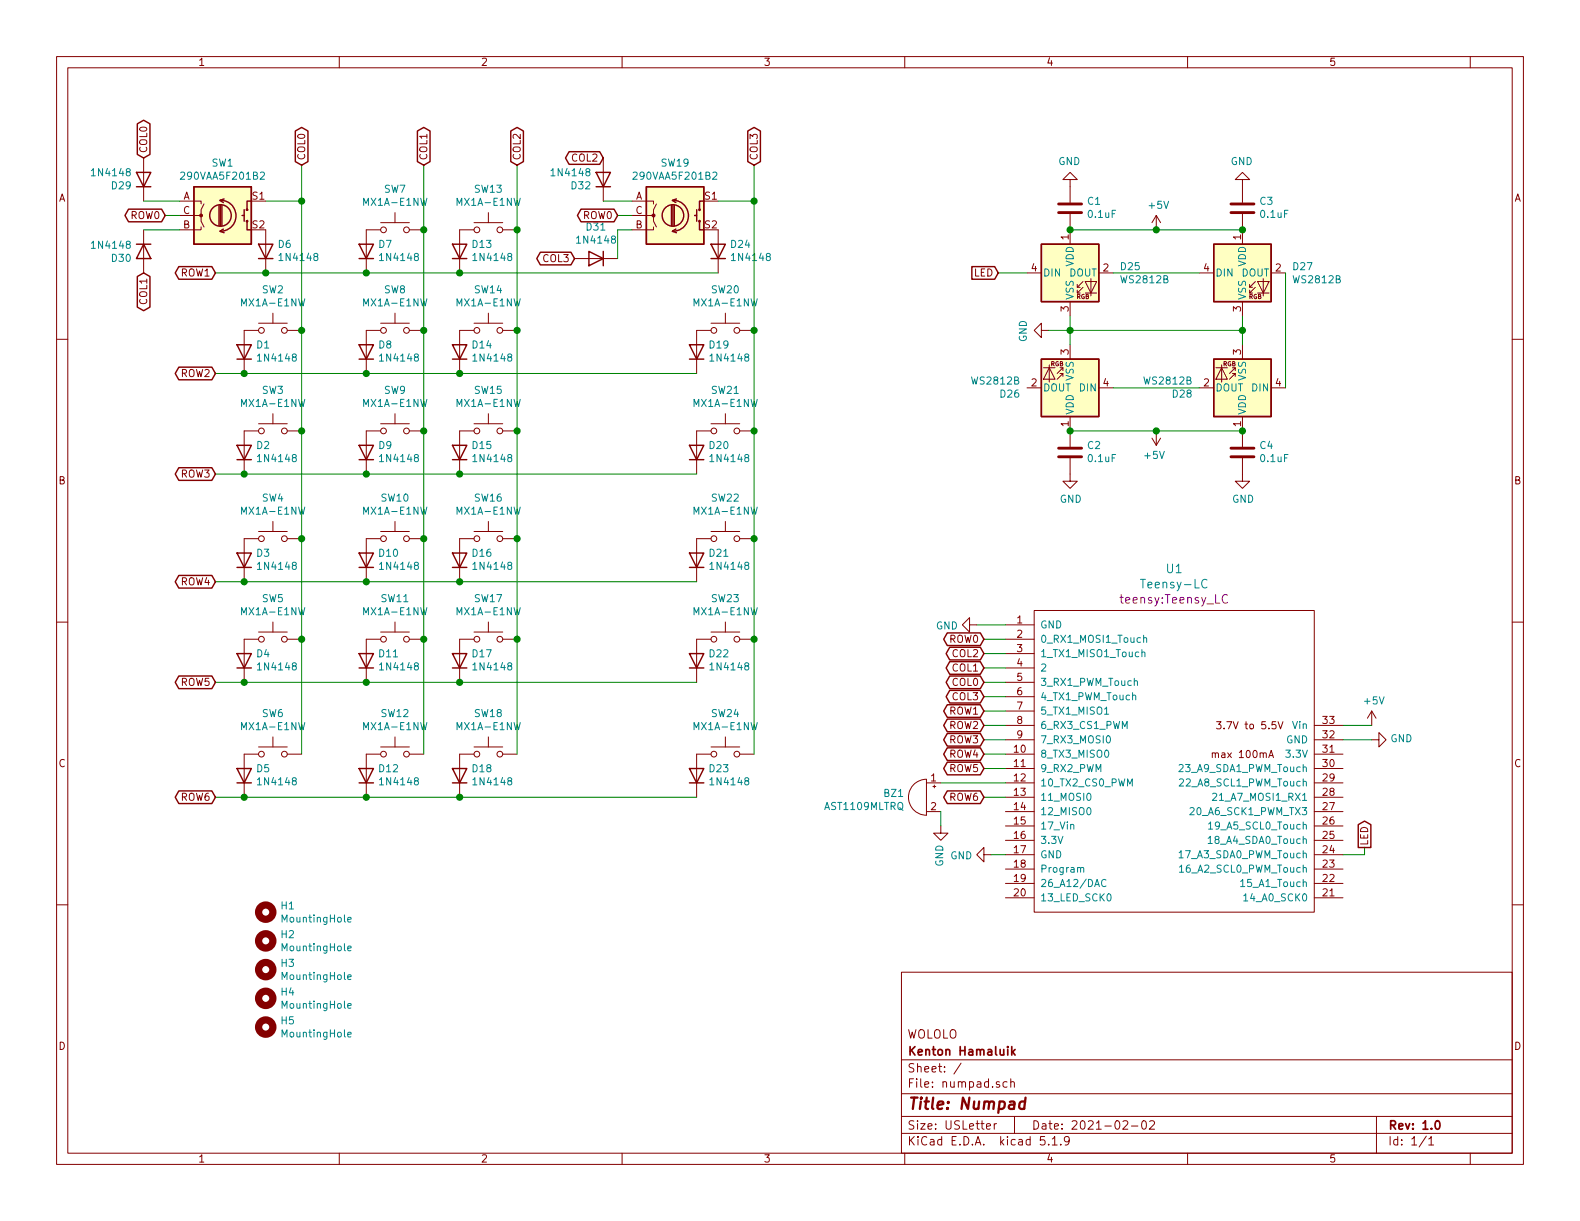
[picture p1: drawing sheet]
<svg xmlns="http://www.w3.org/2000/svg" width="279mm" height="216mm" viewBox="0 0 279 216" stroke-linecap="round" stroke-linejoin="round" font-family="sans-serif">
<g fill="none" stroke="#840000" stroke-width=".18">
<path d="M10 10h259.4v195.9h-259.4zM12 12h255.4v191.9h-255.4zM60 10v2M110 10v2M160 10v2M210 10v2M260 10v2M25.4 27.9v7.7M31.7 35.6h3.9v.5M31.7 38.1h3.9v1l.5 1M36.1 36.1l-.5 1v1h-.5M67.3 39.4h5.1"/>
<path d="M69.8 37.6v1.8M83.8 39.4h5.1M86.4 37.6v1.8M106.7 27.9v7.7M111.8 35.6h3.8v.5M111.8 38.1h3.8v1l.5 1M116.1 36.1l-.5 1v1h-.5M189.2 31.8h1.3l-1.3-1.3-1.2 1.3h1.2v4M189.2 37.8v5.4M204.5 38.1v2.5M204.5 38.1l-.8 1.3M204.5 38.1l.7 1.3"/>
<path d="M219.7 31.8h1.3l-1.3-1.3-1.3 1.3h1.3v4M219.7 37.8v5.4M10 60h2M25.4 40.6v7.7M35.6 40.1v.5h-3.9M45.7 57.2h5.1M45.7 58.4h-2.5v7.6M47 40.6v7.7M48.3 55.4v1.8M50.8 58.4h2.5M67.3 40.6h-2.5v7.7M67.3 58.4h-2.5v7.6"/>
<path d="M67.3 57.2h5.1M69.8 55.4v1.8M72.4 40.6h2.5M72.4 58.4h2.5M83.8 40.6h-2.5v7.7M83.8 57.2h5.1M83.8 58.4h-2.5v7.6M86.4 55.4v1.8M88.9 40.6h2.5M88.9 58.4h2.5M101.6 45.7h7.6M115.6 40.1v.5h-3.8"/>
<path d="M125.7 58.4h-2.5v7.6M125.7 57.2h5.1M127 40.6v7.7M128.3 55.4v1.8M130.8 58.4h2.5M181.6 48.3h2.5M184.1 58.4v-1.2l-1.2 1.2 1.2 1.3v-1.3h1.3M189.2 53.3v2.6M190.5 50.8h.5M191.5 50.8l-1 1v-.5M191.5 49.8l-1 1v-.5M191.9 49.8h2l-1 2z"/>
<path d="M191.9 51.8h2M192.9 49.3v3M194.3 48.3h2.5M212.1 48.3h2.5M219.7 53.3v2.6M221 50.8h.5M222 50.8l-1 1v-.5M222 49.8l-1 1v-.5M222.4 49.8h2l-1 2zM222.4 51.8h2M223.4 49.3v3M224.8 48.3h2.5"/>
<path d="M267.4 60h2M45.7 74.9h5.1M45.7 76.2h-2.5v7.6M48.3 73.2v1.7M50.8 76.2h2.5M67.3 74.9h5.1M67.3 76.2h-2.5v7.6M69.8 73.2v1.7M72.4 76.2h2.5M83.8 74.9h5.1M83.8 76.2h-2.5v7.6M86.4 73.2v1.7"/>
<path d="M88.9 76.2h2.5M125.7 74.9h5.1M125.7 76.2h-2.5v7.6M128.3 73.2v1.7M130.8 76.2h2.5M181.6 68.6h2.5M184.5 65h2.1M185.5 64.5v3.1M185.5 65l1.1 2.1h-2.1zM187.5 66h.5M188 65.5v-.5l-1.1 1M188 66.5v-.5l-1.1 1.1"/>
<path d="M189.2 61v2.5M189.2 73.7v5.3M194.3 68.6h2.5M203.7 77.5l.8 1.2M204.5 76.2v2.5M205.2 77.5l-.7 1.2M212.1 68.6h2.5M215 65h2M216 64.5v3.1M216 65l1 2.1h-2zM217.9 66h.5M218.4 65.5v-.5l-1 1"/>
<path d="M218.4 66.5v-.5l-1 1.1M219.7 61v2.5M219.7 73.7v5.3M224.8 68.6h2.5M45.7 94h5.1M45.7 95.3h-2.5v7.6M48.3 92.2v1.8M50.8 95.3h2.5M67.3 95.3h-2.5v7.6M67.3 94h5.1M69.8 92.2v1.8M72.4 95.3h2.5"/>
<path d="M83.8 94h5.1M83.8 95.3h-2.5v7.6M86.4 92.2v1.8M88.9 95.3h2.5M125.7 95.3h-2.5v7.6M125.7 94h5.1M128.3 92.2v1.8M130.8 95.3h2.5M189.2 81v4.1h1.3l-1.3 1.3-1.2-1.3h1.2M219.7 81v4.1h1.3l-1.3 1.3-1.3-1.3h1.3M10 110h2M45.7 111.8h5.1"/>
<path d="M45.7 113h-2.5v7.7M48.3 110v1.8M50.8 113h2.5M67.3 113h-2.5v7.7M67.3 111.8h5.1M69.8 110v1.8M72.4 113h2.5M83.8 111.8h5.1M83.8 113h-2.5v7.7M86.4 110v1.8M88.9 113h2.5M125.7 113h-2.5v7.7"/>
<path d="M125.7 111.8h5.1M128.3 110v1.8M130.8 113h2.5M171.4 110.5v-1.3l-1.2 1.3 1.2 1.3v-1.3h1.3M177.8 113h5.1M177.8 110.5h5.1M177.8 115.6h5.1M177.8 118.1h5.1M182.9 108h49.5v53.3h-49.5zM267.4 110h2M45.7 132.1h5.1M45.7 133.4h-2.5v7.6"/>
<path d="M48.3 130.3v1.8M50.8 133.4h2.5M67.3 133.4h-2.5v7.6M67.3 132.1h5.1M69.8 130.3v1.8M72.4 133.4h2.5M83.8 132.1h5.1M83.8 133.4h-2.5v7.6M86.4 130.3v1.8M88.9 133.4h2.5M125.7 133.4h-2.5v7.6M125.7 132.1h5.1"/>
<path d="M128.3 130.3v1.8M130.8 133.4h2.5M161.6 138.7a3.3 3.3 0 0 1 2.2-.9v6.3a3.2 3.2 0 0 1-2.9-1.9 3.2 3.2 0 0 1 .7-3.5zM163.8 138.4h2.6M165 139.1h.5M165.2 138.8v.5M177.8 133.4h5.1M177.8 135.9h5.1M177.8 138.4h5.1M177.8 130.8h5.1M177.8 128.3h5.1M177.8 120.7h5.1"/>
<path d="M177.8 123.2h5.1M177.8 125.7h5.1M215.1 127.6h.8l-.4 .5 .3 .1 .1 .5-.2 .2-.6-.1M224.4 134l.4-1.3 .4 1.3M224.5 133.6h.6M226 127.6l.4 1.3 .5-1.3M232.4 133.4h5.1M232.4 135.9h5.1M232.4 138.4h5.1M232.4 130.8h5.1M232.4 128.3h5.1M242.6 130.8h1.2v-1.3l1.3 1.3-1.3 1.3v-1.3"/>
<path d="M242.6 125.7l-.8 1.3M242.6 125.7v2.6M242.6 125.7l.7 1.3M10 160h2M163.8 143.5h2.6M166.4 146.1v1.2h-1.3l1.3 1.3 1.2-1.3h-1.2M174 151.1v-1.2l-1.3 1.2 1.3 1.3v-1.3h1.3M177.8 141h5.1M177.8 143.5h5.1M177.8 146.1h5.1M177.8 148.6h5.1M177.8 151.1h5.1"/>
<path d="M177.8 153.7h5.1M177.8 156.2h5.1M177.8 158.8h5.1M232.4 141h5.1M232.4 143.5h5.1M232.4 146.1h5.1M232.4 148.6h5.1M232.4 151.1h5.1M232.4 153.7h5.1M232.4 156.2h5.1M232.4 158.8h5.1M267.4 160h2"/>
<path d="M159.4 171.9h108v32h-108zM159.4 197.4h108M159.4 193.4h108M159.4 187.4h108M170 188l-1.3 1.9M174.4 199.2l.8-.2-.1-.2-.4-.1-.3 .2 .1 .7h.6M175.8 198.7v1M176.2 198.7l-.3 .1-.1 .2M178.1 191.3h-.4l-.3 .2v.6l.3 .2 .4-.1M178.7 191.4l.2-.1h.4l.1 1M178.7 190.8v1.5M179.4 197.4v3"/>
<path d="M198.6 198.3l.2-.1h.4l.2 .4-.9 1.1h.9M200.1 199.1h1.1M202 198.3l.4-.1a.94 .94 0 0 1 0 1.5 .82 .82 0 0 1-.4-1.4zM203.3 198.3l.2-.1h.4l.2 .1 .1 .3-1 1.1h1M243.4 197.4v6.5M60 203.9v2M110 203.9v2M159.4 200.4h108M160 203.9v2M184.7 201h-.7l-.1 .7 .2-.2 .6 .1 .1 .2-.1 .5-.2 .2-.6-.2M185.4 202.3v.2M186.1 201.4l.4-.4v1.5"/>
<path d="M186.1 202.5h.8M187.6 202.3v.2M189.1 201.6l-.1 .2a.48 .48 0 0 1-.7 0v-.7a.48 .48 0 0 1 .7-.1v.1a1.19 1.19 0 0 1-.2 1.3l-.4 .1M210 203.9v2M252.2 200.9l-1.2 1.9M252.7 201.4l.4-.4v1.5M252.7 202.5h.8M260 203.9v2"/>
<circle cx="46.2" cy="58.4" r=".51"/>
<circle cx="50.3" cy="58.4" r=".51"/>
<circle cx="67.8" cy="40.6" r=".51"/>
<circle cx="67.8" cy="58.4" r=".51"/>
<circle cx="71.9" cy="40.6" r=".51"/>
<circle cx="71.9" cy="58.4" r=".51"/>
<circle cx="84.3" cy="40.6" r=".51"/>
<circle cx="84.3" cy="58.4" r=".51"/>
<circle cx="88.4" cy="58.4" r=".51"/>
<circle cx="88.4" cy="40.6" r=".51"/>
<circle cx="126.2" cy="58.4" r=".51"/>
<circle cx="130.3" cy="58.4" r=".51"/>
<circle cx="46.2" cy="76.2" r=".51"/>
<circle cx="50.3" cy="76.2" r=".51"/>
<circle cx="67.8" cy="76.2" r=".51"/>
<circle cx="71.9" cy="76.2" r=".51"/>
<circle cx="84.3" cy="76.2" r=".51"/>
<circle cx="88.4" cy="76.2" r=".51"/>
<circle cx="126.2" cy="76.2" r=".51"/>
<circle cx="130.3" cy="76.2" r=".51"/>
<circle cx="46.2" cy="95.3" r=".51"/>
<circle cx="50.3" cy="95.3" r=".51"/>
<circle cx="67.8" cy="95.3" r=".51"/>
<circle cx="71.9" cy="95.3" r=".51"/>
<circle cx="84.3" cy="95.3" r=".51"/>
<circle cx="88.4" cy="95.3" r=".51"/>
<circle cx="126.2" cy="95.3" r=".51"/>
<circle cx="130.3" cy="95.3" r=".51"/>
<circle cx="46.2" cy="113" r=".51"/>
<circle cx="50.3" cy="113" r=".51"/>
<circle cx="67.8" cy="113" r=".51"/>
<circle cx="71.9" cy="113" r=".51"/>
<circle cx="84.3" cy="113" r=".51"/>
<circle cx="88.4" cy="113" r=".51"/>
<circle cx="126.2" cy="113" r=".51"/>
<circle cx="130.3" cy="113" r=".51"/>
<circle cx="46.2" cy="133.4" r=".51"/>
<circle cx="50.3" cy="133.4" r=".51"/>
<circle cx="67.8" cy="133.4" r=".51"/>
<circle cx="71.9" cy="133.4" r=".51"/>
<circle cx="84.3" cy="133.4" r=".51"/>
<circle cx="88.4" cy="133.4" r=".51"/>
<circle cx="126.2" cy="133.4" r=".51"/>
<circle cx="130.3" cy="133.4" r=".51"/>
</g>
<path d="M178.2 185.1v.1M178.2 185.6v1M178.9 185.1v1.5M179.1 186l.4 .6M179.5 185.6l-.6 .5M253.9 198.3l.2-.1a.81 .81 0 0 1 .6 .6 .81 .81 0 0 1-.3 .8l-.1 .1a.79 .79 0 0 1-.4-1.4z" fill="none" stroke="#840000" stroke-width=".3"/>
<path d="M181.3 194.8a.67 .67 0 0 0-1 .3l-.1 .6 .2 .3 .1 .1 .6-.1M181.4 194.1l-.3 2" fill="none" stroke="#840000" stroke-width=".41"/>
<g fill="none" stroke="#840000" stroke-width=".25">
<path d="M22.7 37h5.9l.6 1.1-.6 1.1h-5.9l-.6-1.1zM24.1 30.5h2.6l-1.3 2.5zM24.1 33h2.6M24.3 21.9l1.1-.6 1.1 .6v5.4l-1.1 .6-1.1-.6zM34.3 33h10.1v10.2h-10.1zM38.7 36.3v3.6M39 35.4a2.74 2.74 0 0 1 2.7 2.8 2.74 2.74 0 0 1-2.7 2.7M39 36.3v3.6M39.2 36.3v3.6M39.6 35.2l-.7 .2 .6 .4M42.8 38.1h.4M43.2 37.1v2"/>
<path d="M43.7 39.1v1.5h.7M44.4 35.6h-.7v1.5M52.2 23.2l1.1-.7 1.2 .7v5.4l-1.2 .6-1.1-.6zM73.8 23.2l1.1-.7 1.1 .7v5.4l-1.1 .6-1.1-.6zM90.3 23.2l1.1-.7 1.2 .7v5.4l-1.2 .6-1.1-.6zM100.6 26.8h5.4l.7 1.1-.7 1.2h-5.4l-.6-1.2zM102.7 37h5.9l.6 1.1-.6 1.1h-5.9l-.6-1.1zM105.4 30.5h2.5l-1.2 2.5zM105.4 33h2.5M114.3 33h10.2v10.2h-10.2zM118.7 36.3v3.6M119 35.4a2.74 2.74 0 0 1 2.7 2.8 2.74 2.74 0 0 1-2.7 2.7"/>
<path d="M119 36.3v3.6M119.3 36.3v3.6M119.6 35.2l-.7 .2 .6 .4M122.8 38.1h.4M123.2 37.1v2M123.7 39.1v1.5h.8M124.5 35.6h-.8v1.5M132.2 23.2l1.1-.7 1.2 .7v5.4l-1.2 .6-1.1-.6zM24.1 43.2h2.6M24.3 48.9l1.1-.6 1.1 .6v5.4l-1.1 .6-1.1-.6zM25.4 43.2l1.3 2.5h-2.6zM31.6 47.1h5.9l.6 1.2-.6 1.1h-5.9l-.6-1.1z"/>
<path d="M39.5 40.5l-.6 .4 .7 .2M45.7 43.2h2.6l-1.3 2.5zM45.7 45.7h2.6M63.5 43.2h2.5l-1.2 2.5zM63.5 45.7h2.5M80 43.2h2.5l-1.2 2.5zM80 45.7h2.5M95.6 44.6h5.4l.6 1.1-.6 1.1h-5.4l-.7-1.1zM104.1 44.5l2.6 1.2-2.6 1.3zM106.7 44.5v2.5M119.5 40.5l-.6 .4 .7 .2M125.7 43.2h2.6l-1.3 2.5z"/>
<path d="M125.7 45.7h2.6M171.9 47.1h4l.6 1.2-.6 1.1h-4zM184.1 43.2h10.2v10.1h-10.2zM214.6 43.2h10.2v10.1h-10.2zM31.6 64.9h5.9l.6 1.1-.6 1.2h-5.9l-.6-1.2zM41.9 61h2.5l-1.2 2.5zM41.9 78.7h2.5l-1.2 2.6zM41.9 63.5h2.5M63.5 78.7h2.5l-1.2 2.6zM63.5 61h2.5l-1.2 2.5zM63.5 63.5h2.5M80 78.7h2.5l-1.2 2.6z"/>
<path d="M80 61h2.5l-1.2 2.5zM80 63.5h2.5M121.9 78.7h2.6l-1.3 2.6zM121.9 61h2.6l-1.3 2.5zM121.9 63.5h2.6M184.1 63.5h10.2v10.2h-10.2zM214.6 63.5h10.2v10.2h-10.2zM31.6 82.7h5.9l.6 1.1-.6 1.1h-5.9l-.6-1.1zM41.9 97.8h2.5l-1.2 2.5zM41.9 81.3h2.5M63.5 97.8h2.5l-1.2 2.5zM63.5 81.3h2.5"/>
<path d="M80 97.8h2.5l-1.2 2.5zM80 81.3h2.5M121.9 97.8h2.6l-1.3 2.5zM121.9 81.3h2.6M31.6 119.5h5.9l.6 1.2-.6 1.1h-5.9l-.6-1.1zM31.6 101.8h5.9l.6 1.1-.6 1.1h-5.9l-.6-1.1zM41.9 115.6h2.5l-1.2 2.5zM41.9 100.3h2.5M41.9 118.1h2.5M63.5 115.6h2.5l-1.2 2.5zM63.5 100.3h2.5M63.5 118.1h2.5"/>
<path d="M80 115.6h2.5l-1.2 2.5zM80 100.3h2.5M80 118.1h2.5M121.9 115.6h2.6l-1.3 2.5zM121.9 100.3h2.6M121.9 118.1h2.6M167.5 111.9h5.9l.6 1.1-.6 1.1h-5.9l-.6-1.1zM167.9 114.5h5.5l.6 1.1-.6 1.1h-5.5l-.6-1.1zM167.9 117h5.5l.6 1.1-.6 1.1h-5.5l-.6-1.1zM167.9 119.5h5.5l.6 1.2-.6 1.1h-5.5l-.6-1.1zM31.6 139.9h5.9l.6 1.1-.6 1.1h-5.9l-.6-1.1zM41.9 135.9h2.5l-1.2 2.5z"/>
<path d="M41.9 138.4h2.5M63.5 135.9h2.5l-1.2 2.5zM63.5 138.4h2.5M80 135.9h2.5l-1.2 2.5zM80 138.4h2.5M121.9 135.9h2.6l-1.3 2.5zM121.9 138.4h2.6M167.5 139.9h5.9l.6 1.1-.6 1.1h-5.9l-.6-1.1zM167.5 124.6h5.9l.6 1.1-.6 1.1h-5.9l-.6-1.1zM167.5 127.2h5.9l.6 1.1-.6 1.1h-5.9l-.6-1.1zM167.5 129.7h5.9l.6 1.1-.6 1.1h-5.9l-.6-1.1zM167.5 132.2h5.9l.6 1.2-.6 1.1h-5.9l-.6-1.1z"/>
<path d="M167.5 134.8h5.9l.6 1.1-.6 1.1h-5.9l-.6-1.1zM167.9 122.1h5.5l.6 1.1-.6 1.1h-5.5l-.6-1.1zM240.2 145.8l1.1-.6 1.1 .6v4.1h-2.2z"/>
<circle cx="39" cy="38.1" r="1.9"/>
<circle cx="43.7" cy="37.1" r=".13"/>
<circle cx="43.7" cy="39.1" r=".13"/>
<circle cx="119" cy="38.1" r="1.9"/>
<circle cx="123.7" cy="39.1" r=".13"/>
<circle cx="123.7" cy="37.1" r=".13"/>
</g>
<g fill="none" stroke="#008484" stroke-width=".18">
<path d="M46.1 30.6l.4-.2 .3 .4-.1 .2-.7 .7h.8M126.1 30.6l.4-.2 .3 .4-.1 .2-.7 .7h.8M201.9 115.4l.2-.1h.3l.1 .8M202.2 112.9l.2-.1h.3l.1 .8M202.2 112.3v1.3M213.4 102.6a.62 .62 0 0 0-.7 0 .62 .62 0 0 0-.2 .7 .56 .56 0 0 0 .3 .6 .56 .56 0 0 0 .6-.1M195.3 126.3h.8M195.8 130.2l.1-.1a.67 .67 0 0 1 .5 .6 .67 .67 0 0 1-.5 .7l-.2-.3-.1-.2zM200.3 123l.2-.1 .3 .1v.7M200.6 120.5l.2-.1h.3v.8M208.6 137.8l.4-.1 .3 .4-.8 .9h.8M191.1 153.6l.2-.2h.3v.8"/>
<path d="M192.3 140.4l.2-.1a.67 .67 0 0 1 .4 .6 .67 .67 0 0 1-.4 .6l-.3-.5zM192.3 142.9l.2-.1a.67 .67 0 0 1 .4 .6 .67 .67 0 0 1-.4 .7l-.3-.5zM195.6 155.6a.51 .51 0 0 0-.7 0 .51 .51 0 0 0-.1 .6 .46 .46 0 0 0 .2 .5 .46 .46 0 0 0 .6-.1M195.9 158.2l.2-.2a.69 .69 0 0 1 .4 .7 .69 .69 0 0 1-.4 .6l-.3-.2v-.3zM208.6 153.3l.3-.3v1.2M208.6 154.2h.7M213.6 148.2l.4-.3v1.2M213.6 149.1h.8M213.7 145.7l.4-.4v1.3M213.7 146.6h.7M214.4 140.4l.5-.1 .3 .3-.8 .9h.8M219.4 155.9l.4-.4v1.3"/>
<path d="M219.4 156.8h.7M219.9 158.4l.4-.4v1.3M219.9 159.3h.7M61.5 177.9l.6-.2v-.2l-.4-.1-.2 .2 .1 .6h.5M61.5 172.8l.6-.1v-.3h-.4l-.2 .1 .1 .7h.5M61.5 167.7l.6-.1v-.3h-.4l-.2 .2 .1 .6h.5M61.5 162.6l.6-.1v-.2l-.4-.1-.2 .2 .1 .6h.5M61.5 182.9l.6-.1v-.2l-.4-.1-.2 .2 .1 .6h.5"/>
</g>
<path d="M217.1 105.3a.62 .62 0 0 0-.8 0 .62 .62 0 0 0-.2 .7 .56 .56 0 0 0 .3 .6 .56 .56 0 0 0 .7-.1" fill="none" stroke="#840084" stroke-width=".18"/>
<g fill="#ffffc2" stroke="#ffffc2" stroke-width=".18">
<path d="M114.3 33h10.2v10.2h-10.2z"/>
<path d="M184.1 43.2h10.2v10.1h-10.2z"/>
<path d="M34.3 33h10.1v10.2h-10.1z"/>
<path d="M214.6 43.2h10.2v10.1h-10.2z"/>
<path d="M214.6 63.5h10.2v10.2h-10.2z"/>
<path d="M184.1 63.5h10.2v10.2h-10.2z"/>
</g>
<g fill="#840000" stroke="#840000" stroke-width=".18">
<circle cx="115.6" cy="38.1" r=".25"/>
<circle cx="35.6" cy="38.1" r=".25"/>
</g>
<g fill="none" stroke="#840000" stroke-width="1.3">
<circle cx="47" cy="176.5" r="1.27"/>
<circle cx="47" cy="171.4" r="1.27"/>
<circle cx="47" cy="161.3" r="1.27"/>
<circle cx="47" cy="166.4" r="1.27"/>
<circle cx="47" cy="181.6" r="1.27"/>
</g>
<path d="M187.2 36.1h4.1M187.2 37.6h4.1M217.7 36.1h4M217.7 37.6h4M187.2 79.2h4.1M217.7 79.2h4M187.2 80.8h4.1M217.7 80.8h4" fill="none" stroke="#840000" stroke-width=".51"/>
<g fill="none" stroke="#008400" stroke-width=".18">
<path d="M25.4 35.6h6.3M29.2 38.1h2.5M47 35.6h6.3M53.3 29.2v104.2M74.9 29.2v104.2M91.4 29.2v104.2M106.7 35.6h5.1M109.2 38.1h2.6M127 35.6h6.3M133.3 29.2v104.2M25.4 40.6h6.3M38.1 48.3h88.9"/>
<path d="M111.8 40.6h-2.6v5.1M176.5 48.3h5.1M185.4 58.4h34.3M189.2 40.6h30.5M189.2 55.9v5.1M196.8 48.3h15.3M219.7 55.9v5.1M227.3 48.3v20.3M38.1 66h85.1M189.2 76.2h30.5M196.8 68.6h15.3M38.1 83.8h85.1"/>
<path d="M38.1 102.9h85.1M172.7 110.5h5.1M174 118.1h3.8M174 115.6h3.8M174 113h3.8M38.1 120.7h85.1M166.4 138.4h11.4M174 133.4h3.8M174 120.7h3.8M174 135.9h3.8M174 130.8h3.8M174 128.3h3.8"/>
<path d="M174 125.7h3.8M174 123.2h3.8M237.5 130.8h5.1M237.5 128.3h5.1M38.1 141h85.1M166.4 143.5v2.6M174 141h3.8M175.3 151.1h2.5M241.3 149.9v1.2h-3.8"/>
</g>
<g fill="#008400" stroke="#008400" stroke-width=".25">
<circle cx="189.2" cy="58.4" r=".51"/>
<circle cx="204.5" cy="76.2" r=".51"/>
<circle cx="53.3" cy="35.6" r=".51"/>
<circle cx="81.3" cy="102.9" r=".51"/>
<circle cx="189.2" cy="40.6" r=".51"/>
<circle cx="189.2" cy="76.2" r=".51"/>
<circle cx="219.7" cy="76.2" r=".51"/>
<circle cx="219.7" cy="40.6" r=".51"/>
<circle cx="204.5" cy="40.6" r=".51"/>
<circle cx="53.3" cy="95.3" r=".51"/>
<circle cx="219.7" cy="58.4" r=".51"/>
<circle cx="81.3" cy="141" r=".51"/>
<circle cx="81.3" cy="120.7" r=".51"/>
<circle cx="43.2" cy="66" r=".51"/>
<circle cx="133.4" cy="95.3" r=".51"/>
<circle cx="133.4" cy="113" r=".51"/>
<circle cx="53.3" cy="58.4" r=".51"/>
<circle cx="91.4" cy="58.4" r=".51"/>
<circle cx="133.4" cy="58.4" r=".51"/>
<circle cx="74.9" cy="58.4" r=".51"/>
<circle cx="133.4" cy="35.6" r=".51"/>
<circle cx="64.8" cy="66" r=".51"/>
<circle cx="43.2" cy="83.8" r=".51"/>
<circle cx="47" cy="48.3" r=".51"/>
<circle cx="43.2" cy="141" r=".51"/>
<circle cx="64.8" cy="141" r=".51"/>
<circle cx="64.8" cy="102.9" r=".51"/>
<circle cx="43.2" cy="102.9" r=".51"/>
<circle cx="43.2" cy="120.7" r=".51"/>
<circle cx="64.8" cy="120.7" r=".51"/>
<circle cx="81.3" cy="83.8" r=".51"/>
<circle cx="64.8" cy="83.8" r=".51"/>
<circle cx="91.4" cy="113" r=".51"/>
<circle cx="91.4" cy="40.6" r=".51"/>
<circle cx="74.9" cy="76.2" r=".51"/>
<circle cx="64.8" cy="48.3" r=".51"/>
<circle cx="133.4" cy="76.2" r=".51"/>
<circle cx="74.9" cy="113" r=".51"/>
<circle cx="91.4" cy="76.2" r=".51"/>
<circle cx="74.9" cy="95.3" r=".51"/>
<circle cx="53.3" cy="76.2" r=".51"/>
<circle cx="74.9" cy="40.6" r=".51"/>
<circle cx="91.4" cy="95.3" r=".51"/>
<circle cx="53.3" cy="113" r=".51"/>
<circle cx="81.3" cy="48.3" r=".51"/>
<circle cx="81.3" cy="66" r=".51"/>
</g>
<text font-size="2.8" fill="#840000" x="160.4" y="196.2">Title: Numpad</text>
<text font-size="2.1" fill="#008484" x="206.3" y="101.3">U1</text>
<g font-size="2.1" fill="#840084">
<text x="198.3" y="106.7">teensy:Teensy_LC</text>
<text x="202.2" y="104">Teensy-LC</text>
</g>
<g font-size="2.1" fill="#840000">
<text x="160.4" y="183.6">WOLOLO</text>
<text x="160.4" y="189.6">Sheet: /</text>
<text x="160.4" y="186.6">Kenton Hamaluik</text>
<text x="160.4" y="192.3">File: numpad.sch</text>
<text x="160.4" y="202.5">KiCad E.D.A. kicad 5.1.9</text>
<text x="160.4" y="199.7">Size: USLetter</text>
<text x="182.4" y="199.7">Date: 2021-02-02</text>
<text x="245.4" y="199.7">Rev: 1.0</text>
<text x="245.4" y="202.5">Id: 1/1</text>
</g>
<g font-size="1.8" fill="#840000">
<text x="35" y="11.6">1</text>
<text x="85" y="11.6">2</text>
<text x="135" y="11.6">3</text>
<text x="185" y="11.6">4</text>
<text x="235" y="11.6">5</text>
<text x="26" y="27.2" transform="rotate(-90 26 27.2)">COL0</text>
<text x="54" y="28.4" transform="rotate(-90 54 28.4)">COL0</text>
<text x="75.6" y="28.4" transform="rotate(-90 75.6 28.4)">COL1</text>
<text x="92.1" y="28.4" transform="rotate(-90 92.1 28.4)">COL2</text>
<text x="101.2" y="28.6">COL2</text>
<text x="134" y="28.4" transform="rotate(-90 134 28.4)">COL3</text>
<text x="10.4" y="35.6">A</text>
<text x="32.4" y="35.3">A</text>
<text x="44.7" y="35.3">S1</text>
<text x="112.4" y="35.3">A</text>
<text x="124.7" y="35.3">S1</text>
<text x="267.8" y="35.6">A</text>
<text x="23.1" y="38.7">ROW0</text>
<text x="32.4" y="40.4">B</text>
<text x="32.4" y="37.8">C</text>
<text x="44.7" y="40.4">S2</text>
<text x="103.1" y="38.7">ROW0</text>
<text x="112.4" y="40.4">B</text>
<text x="112.4" y="37.8">C</text>
<text x="124.7" y="40.4">S2</text>
<text x="96.1" y="46.4">COL3</text>
<text x="189" y="42.4" transform="rotate(-90 189 42.4)">1</text>
<text x="219.5" y="42.4" transform="rotate(-90 219.5 42.4)">1</text>
<text x="26" y="53.8" transform="rotate(-90 26 53.8)">COL1</text>
<text x="32" y="48.9">ROW1</text>
<text x="172.2" y="48.9">LED</text>
<text x="182.4" y="48">4</text>
<text x="195.1" y="48">2</text>
<text x="212.9" y="48">4</text>
<text x="225.6" y="48">2</text>
<text x="189" y="55.1" transform="rotate(-90 189 55.1)">3</text>
<text x="219.5" y="55.1" transform="rotate(-90 219.5 55.1)">3</text>
<text x="189" y="62.7" transform="rotate(-90 189 62.7)">3</text>
<text x="219.5" y="62.7" transform="rotate(-90 219.5 62.7)">3</text>
<text x="32" y="66.7">ROW2</text>
<text x="182.4" y="68.3">2</text>
<text x="195.1" y="68.3">4</text>
<text x="212.9" y="68.3">2</text>
<text x="225.6" y="68.3">4</text>
<text x="189" y="75.4" transform="rotate(-90 189 75.4)">1</text>
<text x="219.5" y="75.4" transform="rotate(-90 219.5 75.4)">1</text>
<text x="10.4" y="85.6">B</text>
<text x="32" y="84.5">ROW3</text>
<text x="267.8" y="85.6">B</text>
<text x="32" y="103.5">ROW4</text>
<text x="167.9" y="113.7">ROW0</text>
<text x="179.9" y="110.2">1</text>
<text x="179.9" y="112.8">2</text>
<text x="168.5" y="116.2">COL2</text>
<text x="168.5" y="118.7">COL1</text>
<text x="179.9" y="115.3">3</text>
<text x="179.9" y="117.9">4</text>
<text x="32" y="121.3">ROW5</text>
<text x="168.5" y="123.8">COL3</text>
<text x="168.5" y="121.3">COL0</text>
<text x="179.9" y="120.4">5</text>
<text x="179.9" y="122.9">6</text>
<text x="179.9" y="125.5">7</text>
<text x="167.9" y="126.4">ROW1</text>
<text x="167.9" y="128.9">ROW2</text>
<text x="167.9" y="131.4">ROW3</text>
<text x="179.9" y="128">8</text>
<text x="179.9" y="130.6">9</text>
<text x="216" y="129">3.7V to 5.5V</text>
<text x="234" y="130.6">32</text>
<text x="234" y="128">33</text>
<text x="10.4" y="135.6">C</text>
<text x="167.9" y="134">ROW4</text>
<text x="167.9" y="136.5">ROW5</text>
<text x="179.4" y="133.1">10</text>
<text x="179.4" y="135.6">11</text>
<text x="214.8" y="134">max 100mA</text>
<text x="234" y="135.6">30</text>
<text x="234" y="133.1">31</text>
<text x="267.8" y="135.6">C</text>
<text x="32" y="141.6">ROW6</text>
<text x="164.6" y="138.2">1</text>
<text x="164.6" y="143.3">2</text>
<text x="167.9" y="141.6">ROW6</text>
<text x="179.4" y="138.2">12</text>
<text x="179.4" y="140.7">13</text>
<text x="179.4" y="143.3">14</text>
<text x="234" y="143.3">27</text>
<text x="234" y="140.7">28</text>
<text x="234" y="138.2">29</text>
<text x="179.4" y="145.8">15</text>
<text x="179.4" y="148.3">16</text>
<text x="234" y="148.3">25</text>
<text x="234" y="145.8">26</text>
<text x="241.9" y="149.6" transform="rotate(-90 241.9 149.6)">LED</text>
<text x="179.4" y="150.9">17</text>
<text x="179.4" y="153.4">18</text>
<text x="179.4" y="156">19</text>
<text x="234" y="156">22</text>
<text x="234" y="153.4">23</text>
<text x="234" y="150.9">24</text>
<text x="179.4" y="158.5">20</text>
<text x="234" y="158.5">21</text>
<text x="10.4" y="185.6">D</text>
<text x="267.8" y="185.6">D</text>
<text x="35" y="205.5">1</text>
<text x="85" y="205.5">2</text>
<text x="135" y="205.5">3</text>
<text x="185" y="205.5">4</text>
<text x="235" y="205.5">5</text>
</g>
<g font-size="1.8" fill="#008484">
<text x="37.5" y="29.5">SW1</text>
<text x="117" y="29.5">SW19</text>
<text x="187.1" y="29.2">GND</text>
<text x="217.6" y="29.2">GND</text>
<text x="16.5" y="31.2">1N4148</text>
<text x="19.8" y="33.5">D29</text>
<text x="32.4" y="31.8">290VAA5F201B2</text>
<text x="67.9" y="34.1">SW7</text>
<text x="83.9" y="34.1">SW13</text>
<text x="97.8" y="31.2">1N4148</text>
<text x="101.1" y="33.5">D32</text>
<text x="112.4" y="31.8">290VAA5F201B2</text>
<text x="64.5" y="36.4">MX1A-E1NW</text>
<text x="81.1" y="36.4">MX1A-E1NW</text>
<text x="103.8" y="40.8">D31</text>
<text x="192.4" y="36.2">C1</text>
<text x="192.5" y="38.5">0.1uF</text>
<text x="203.3" y="36.9">+5V</text>
<text x="222.8" y="36.2">C3</text>
<text x="223" y="38.5">0.1uF</text>
<text x="16.5" y="44">1N4148</text>
<text x="19.8" y="46.3">D30</text>
<text x="49.2" y="43.8">D6</text>
<text x="49.7" y="46.2">1N4148</text>
<text x="67" y="43.8">D7</text>
<text x="67.5" y="46.2">1N4148</text>
<text x="83.6" y="43.8">D13</text>
<text x="84" y="46.2">1N4148</text>
<text x="102.3" y="43.1">1N4148</text>
<text x="129.3" y="43.8">D24</text>
<text x="129.7" y="46.2">1N4148</text>
<text x="189.9" y="47.2" transform="rotate(-90 189.9 47.2)">VDD</text>
<text x="198.2" y="47.8">D25</text>
<text x="220.3" y="47.2" transform="rotate(-90 220.3 47.2)">VDD</text>
<text x="228.7" y="47.8">D27</text>
<text x="46.4" y="51.9">SW2</text>
<text x="67.9" y="51.9">SW8</text>
<text x="83.9" y="51.9">SW14</text>
<text x="125.9" y="51.9">SW20</text>
<text x="184.4" y="48.9">DIN</text>
<text x="189.1" y="48.9">DOUT</text>
<text x="189.9" y="53.1" transform="rotate(-90 189.9 53.1)">VSS</text>
<text x="198.4" y="50.1">WS2812B</text>
<text x="214.9" y="48.9">DIN</text>
<text x="219.5" y="48.9">DOUT</text>
<text x="220.3" y="53.1" transform="rotate(-90 220.3 53.1)">VSS</text>
<text x="228.9" y="50.1">WS2812B</text>
<text x="43" y="54.2">MX1A-E1NW</text>
<text x="64.5" y="54.2">MX1A-E1NW</text>
<text x="81.1" y="54.2">MX1A-E1NW</text>
<text x="123" y="54.2">MX1A-E1NW</text>
<text x="45.4" y="61.6">D1</text>
<text x="45.9" y="63.9">1N4148</text>
<text x="67" y="61.6">D8</text>
<text x="67.5" y="63.9">1N4148</text>
<text x="83.6" y="61.6">D14</text>
<text x="84" y="63.9">1N4148</text>
<text x="125.5" y="61.6">D19</text>
<text x="125.9" y="63.9">1N4148</text>
<text x="181.6" y="60.5" transform="rotate(-90 181.6 60.5)">GND</text>
<text x="43" y="72">MX1A-E1NW</text>
<text x="46.4" y="69.6">SW3</text>
<text x="64.5" y="72">MX1A-E1NW</text>
<text x="67.9" y="69.6">SW9</text>
<text x="81.1" y="72">MX1A-E1NW</text>
<text x="83.9" y="69.6">SW15</text>
<text x="123" y="72">MX1A-E1NW</text>
<text x="125.9" y="69.6">SW21</text>
<text x="172" y="68">WS2812B</text>
<text x="176.9" y="70.3">D26</text>
<text x="184.4" y="69.2">DOUT</text>
<text x="189.9" y="67.3" transform="rotate(-90 189.9 67.3)">VSS</text>
<text x="191" y="69.2">DIN</text>
<text x="202.5" y="68">WS2812B</text>
<text x="207.4" y="70.3">D28</text>
<text x="214.9" y="69.2">DOUT</text>
<text x="220.3" y="67.3" transform="rotate(-90 220.3 67.3)">VSS</text>
<text x="221.5" y="69.2">DIN</text>
<text x="189.9" y="73.4" transform="rotate(-90 189.9 73.4)">VDD</text>
<text x="220.3" y="73.4" transform="rotate(-90 220.3 73.4)">VDD</text>
<text x="45.4" y="79.4">D2</text>
<text x="45.9" y="81.7">1N4148</text>
<text x="67" y="79.4">D9</text>
<text x="67.5" y="81.7">1N4148</text>
<text x="83.6" y="79.4">D15</text>
<text x="84" y="81.7">1N4148</text>
<text x="125.5" y="79.4">D20</text>
<text x="125.9" y="81.7">1N4148</text>
<text x="192.4" y="79.4">C2</text>
<text x="192.5" y="81.7">0.1uF</text>
<text x="202.5" y="81.2">+5V</text>
<text x="222.8" y="79.4">C4</text>
<text x="223" y="81.7">0.1uF</text>
<text x="46.4" y="88.7">SW4</text>
<text x="67.4" y="88.7">SW10</text>
<text x="83.9" y="88.7">SW16</text>
<text x="125.9" y="88.7">SW22</text>
<text x="187.4" y="88.9">GND</text>
<text x="217.9" y="88.9">GND</text>
<text x="43" y="91">MX1A-E1NW</text>
<text x="64.5" y="91">MX1A-E1NW</text>
<text x="81.1" y="91">MX1A-E1NW</text>
<text x="123" y="91">MX1A-E1NW</text>
<text x="45.4" y="98.5">D3</text>
<text x="45.9" y="100.8">1N4148</text>
<text x="67.1" y="98.5">D10</text>
<text x="67.5" y="100.8">1N4148</text>
<text x="83.6" y="98.5">D16</text>
<text x="84" y="100.8">1N4148</text>
<text x="125.5" y="98.5">D21</text>
<text x="125.9" y="100.8">1N4148</text>
<text x="46.4" y="106.5">SW5</text>
<text x="67.4" y="106.5">SW11</text>
<text x="83.9" y="106.5">SW17</text>
<text x="125.9" y="106.5">SW23</text>
<text x="43" y="108.8">MX1A-E1NW</text>
<text x="64.5" y="108.8">MX1A-E1NW</text>
<text x="81.1" y="108.8">MX1A-E1NW</text>
<text x="123" y="108.8">MX1A-E1NW</text>
<text x="165.5" y="111.3">GND</text>
<text x="183.9" y="111.1">GND</text>
<text x="183.9" y="113.7">0_RX1_MOSI1_Touch</text>
<text x="45.4" y="116.2">D4</text>
<text x="45.9" y="118.5">1N4148</text>
<text x="67.1" y="116.2">D11</text>
<text x="67.5" y="118.5">1N4148</text>
<text x="83.6" y="116.2">D17</text>
<text x="84" y="118.5">1N4148</text>
<text x="125.5" y="116.2">D22</text>
<text x="125.9" y="118.5">1N4148</text>
<text x="183.9" y="116.2">1_TX1_MISO1_Touch</text>
<text x="183.9" y="118.7">2</text>
<text x="183.9" y="121.3">3_RX1_PWM_Touch</text>
<text x="183.9" y="123.8">4_TX1_PWM_Touch</text>
<text x="241.4" y="124.6">+5V</text>
<text x="43" y="129.1">MX1A-E1NW</text>
<text x="46.4" y="126.8">SW6</text>
<text x="64.5" y="129.1">MX1A-E1NW</text>
<text x="67.4" y="126.8">SW12</text>
<text x="81.1" y="129.1">MX1A-E1NW</text>
<text x="83.9" y="126.8">SW18</text>
<text x="123" y="129.1">MX1A-E1NW</text>
<text x="125.9" y="126.8">SW24</text>
<text x="183.9" y="126.4">5_TX1_MISO1</text>
<text x="183.9" y="128.9">6_RX3_CS1_PWM</text>
<text x="183.9" y="131.4">7_RX3_MOSI0</text>
<text x="227.5" y="131.4">GND</text>
<text x="228.7" y="128.9">Vin</text>
<text x="245.9" y="131.2">GND</text>
<text x="45.4" y="136.6">D5</text>
<text x="67.1" y="136.6">D12</text>
<text x="83.6" y="136.6">D18</text>
<text x="125.5" y="136.6">D23</text>
<text x="183.9" y="134">8_TX3_MISO0</text>
<text x="183.9" y="136.5">9_RX2_PWM</text>
<text x="208.9" y="136.5">23_A9_SDA1_PWM_Touch</text>
<text x="227.8" y="134">3.3V</text>
<text x="45.9" y="138.9">1N4148</text>
<text x="67.5" y="138.9">1N4148</text>
<text x="84" y="138.9">1N4148</text>
<text x="125.9" y="138.9">1N4148</text>
<text x="145.9" y="143.2">AST1109MLTRQ</text>
<text x="156.4" y="140.9">BZ1</text>
<text x="183.9" y="139.1">10_TX2_CS0_PWM</text>
<text x="183.9" y="141.6">11_MOSI0</text>
<text x="209.1" y="139.1">22_A8_SCL1_PWM_Touch</text>
<text x="215.3" y="141.6">21_A7_MOSI1_RX1</text>
<text x="183.9" y="144.1">12_MISO0</text>
<text x="183.9" y="146.7">17_Vin</text>
<text x="183.9" y="149.2">3.3V</text>
<text x="210.9" y="144.1">20_A6_SCK1_PWM_TX3</text>
<text x="214.2" y="149.2">18_A4_SDA0_Touch</text>
<text x="214.4" y="146.7">19_A5_SCL0_Touch</text>
<text x="166.8" y="153.3" transform="rotate(-90 166.8 153.3)">GND</text>
<text x="168" y="151.9">GND</text>
<text x="183.9" y="151.8">GND</text>
<text x="183.9" y="154.3">Program</text>
<text x="208.9" y="151.8">17_A3_SDA0_PWM_Touch</text>
<text x="209.1" y="154.3">16_A2_SCL0_PWM_Touch</text>
<text x="49.8" y="160.8">H1</text>
<text x="183.9" y="156.8">26_A12/DAC</text>
<text x="183.9" y="159.4">13_LED_SCK0</text>
<text x="219.9" y="156.8">15_A1_Touch</text>
<text x="220.5" y="159.4">14_A0_SCK0</text>
<text x="49.8" y="165.9">H2</text>
<text x="50.1" y="163.1">MountingHole</text>
<text x="49.8" y="171">H3</text>
<text x="50.1" y="173.3">MountingHole</text>
<text x="50.1" y="168.2">MountingHole</text>
<text x="49.8" y="176">H4</text>
<text x="50.1" y="178.4">MountingHole</text>
<text x="49.8" y="181.1">H5</text>
<text x="50.1" y="183.4">MountingHole</text>
</g>
<g font-size="1.1" fill="#840000">
<text x="190.3" y="52.9">RGB</text>
<text x="220.8" y="52.9">RGB</text>
<text x="185.8" y="64.7">RGB</text>
<text x="216.3" y="64.7">RGB</text>
</g>
</svg>
